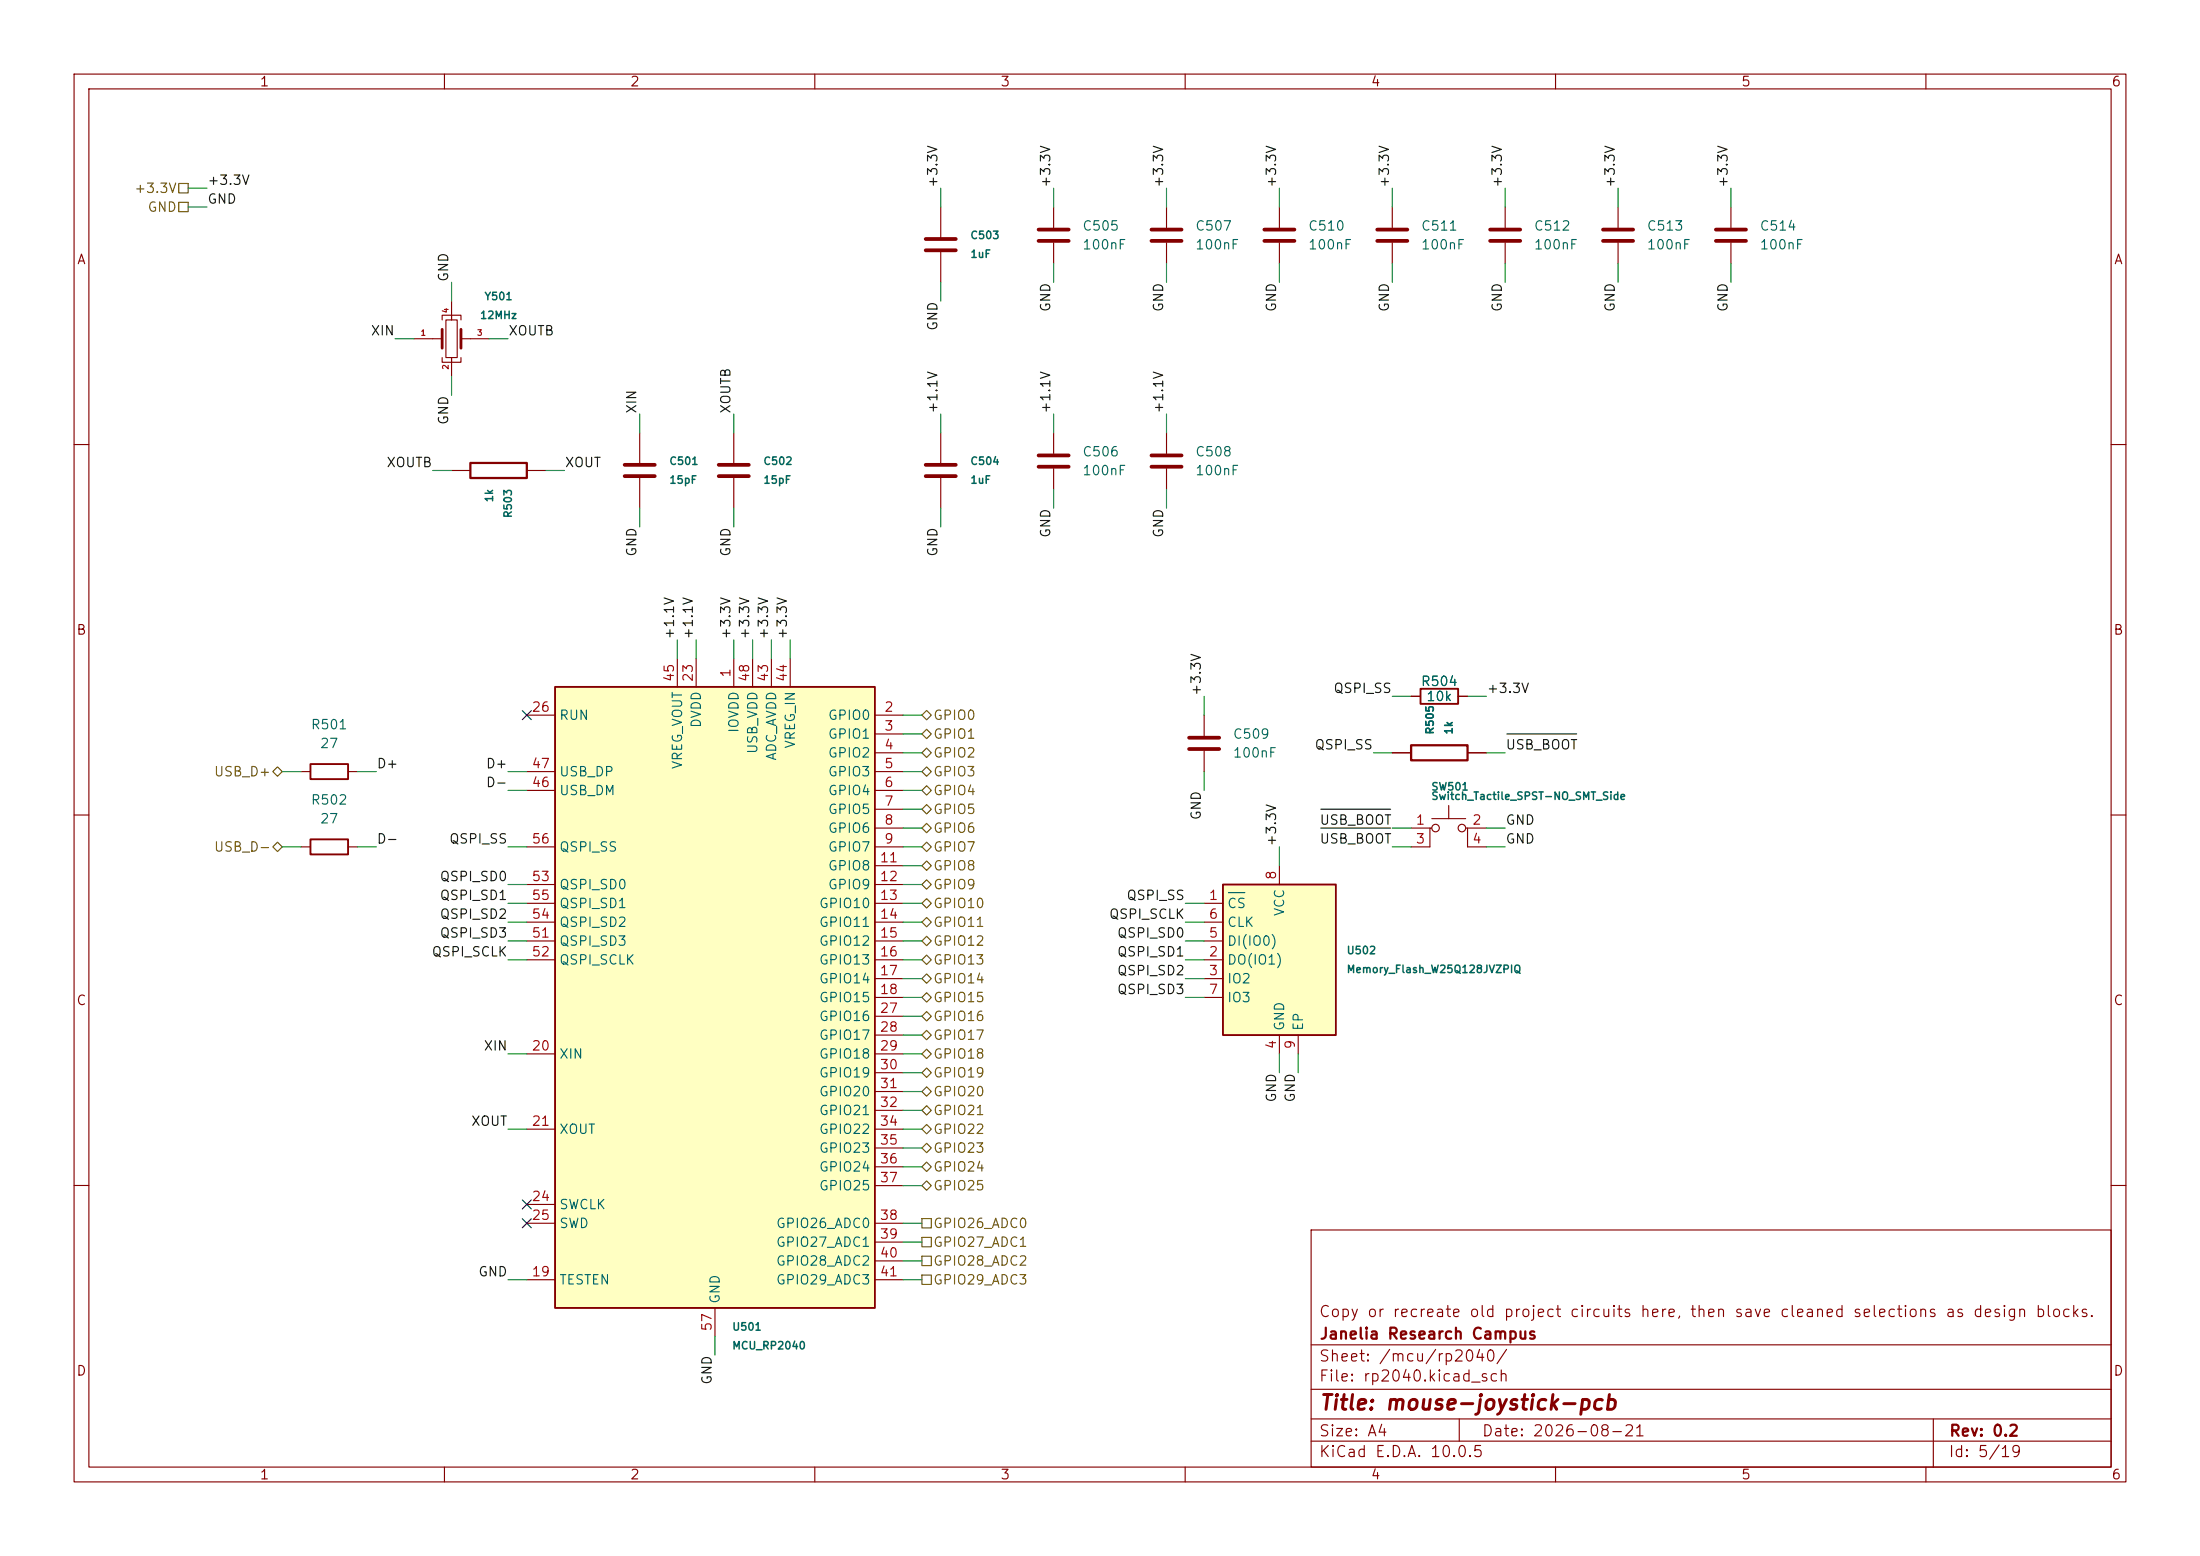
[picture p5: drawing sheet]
<svg xmlns="http://www.w3.org/2000/svg" width="297mm" height="210mm" viewBox="0 0 297 210" stroke-linecap="round" stroke-linejoin="round" font-family="sans-serif">
<g fill="none" stroke="#840000" stroke-width=".15">
<path d="M10 10h277v190h-277zM12 12h273v186h-273zM60 10v2M110 10v2M160 10v2M210 10v2M260 10v2M142.2 27.9v2.8M142.2 32.8v2.8M99.1 58.4v4.3M10 60h2M99.1 64.3v4.3"/>
<path d="M285 60h2M10 110h2M285 110h2M10 160h2M177 166h108v32h-108zM285 160h2M60 198v2M110 198v2M160 198v2M177 194.5h108M177 191.5h108M177 187.5h108"/>
<path d="M177 181.5h108M197 191.5v3M210 198v2M260 198v2M261 191.5v6.5"/>
</g>
<path d="M140.2 31h4.1M140.2 32.5h4.1M97 62.7h4.1M97 64.3h4.1" fill="none" stroke="#840000" stroke-width=".51"/>
<path d="M74.9 92.7h43.2v83.8h-43.2z" fill="#ffffc2"/>
<path d="M74.9 92.7h43.2v83.8h-43.2z" fill="none" stroke="#840000" stroke-width=".25"/>
<g fill="none" stroke="#840000" stroke-width=".15">
<path d="M71.1 96.5h3.8M91.4 88.9v3.8M94 88.9v3.8M99.1 88.9v3.8M101.6 88.9v3.8M104.1 88.9v3.8M106.7 88.9v3.8M118.1 96.5h3.8M118.1 99.1h3.8M71.1 104.1h3.8M71.1 106.7h3.8M71.1 114.3h3.8"/>
<path d="M71.1 119.4h3.8M118.1 101.6h3.8M118.1 104.1h3.8M118.1 106.7h3.8M118.1 109.2h3.8M118.1 111.8h3.8M118.1 114.3h3.8M118.1 116.8h3.8M118.1 119.4h3.8M71.1 121.9h3.8M71.1 124.5h3.8M71.1 127h3.8"/>
<path d="M71.1 129.5h3.8M118.1 121.9h3.8M118.1 124.5h3.8M118.1 127h3.8M118.1 129.5h3.8M118.1 132.1h3.8M118.1 134.6h3.8M118.1 137.2h3.8M118.1 139.7h3.8M71.1 142.2h3.8M71.1 152.4h3.8M118.1 142.2h3.8"/>
<path d="M118.1 152.4h3.8M118.1 144.8h3.8M118.1 147.3h3.8M118.1 149.9h3.8M118.1 154.9h3.8M118.1 157.5h3.8M71.1 172.7h3.8M71.1 162.6h3.8M71.1 165.1h3.8M96.5 176.5v3.8M118.1 172.7h3.8M118.1 165.1h3.8"/>
<path d="M118.1 160h3.8M118.1 167.6h3.8M118.1 170.2h3.8"/>
</g>
<path d="M165.1 119.4h15.2v20.3h-15.2z" fill="#ffffc2"/>
<path d="M191.8 93h5v2h-5zM41.9 113.3h5.1v2h-5.1zM41.9 103.1h5.1v2.1h-5.1zM165.1 119.4h15.2v20.3h-15.2z" fill="none" stroke="#840000" stroke-width=".25"/>
<g fill="none" stroke="#840000" stroke-width=".15">
<path d="M127 27.9v4.4M127 33.8v4.3M157.5 27.9v2.8M157.5 32.8v2.8M172.7 27.9v2.8M172.7 32.8v2.8M188 27.9v2.8M188 32.8v2.8M203.2 27.9v2.8M203.2 32.8v2.8M218.4 27.9v2.8M218.4 32.8v2.8"/>
<path d="M233.7 27.9v2.8M233.7 32.8v2.8M55.9 45.7h3.8M59.7 43.2v-.7h2.5v.7M59.7 48.3v.6h2.5v-.6M60.2 43.2h1.5v5.1h-1.5zM61 40.6v2.6M61 48.3v2.5M62.2 45.7h3.8M86.4 58.4v4.3M127 58.4v4.3M142.2 58.4v2.8"/>
<path d="M157.5 58.4v2.8M61 63.5h2.5M71.1 63.5h2.6M86.4 64.3v4.3M127 64.3v4.3M142.2 63.2v2.8M157.5 63.2v2.8M162.6 96.5v2.8M190.5 94h1.3M196.8 94h1.3M40.6 114.3h1.3M40.6 104.1h1.3"/>
<path d="M47 114.3h1.3M47 104.1h1.3M162.6 101.3v2.8M172.7 116.8v2.6M188 101.6h2.5M190.5 111.8h2.5M193.3 111.8h-.3v2.5h-2.5M193.3 110.5h4.6M195.6 108.7v1.8M197.9 111.8h.2v2.5h2.6M198.1 101.6h2.6M198.1 111.8h2.6"/>
<path d="M162.6 121.9h2.5M162.6 129.5h2.5M162.6 132.1h2.5M162.6 127h2.5M162.6 124.5h2.5M162.6 134.6h2.5M172.7 139.7v2.5M175.3 139.7v2.5"/>
<circle cx="193.8" cy="111.8" r=".51"/>
<circle cx="197.4" cy="111.8" r=".51"/>
</g>
<path d="M165.8 120.5h2.3" fill="none" stroke="#006464" stroke-width=".15"/>
<path d="M63.5 62.5h7.6v2h-7.6zM190.5 100.6h7.6v2h-7.6z" fill="none" stroke="#840000" stroke-width=".3"/>
<g fill="none" stroke="#840000" stroke-width=".51">
<path d="M125 32.3h4M125 33.8h4M155.4 31h4.1M155.4 32.5h4.1M170.7 31h4.1M170.7 32.5h4.1M185.9 31h4.1M185.9 32.5h4.1M201.2 31h4M201.2 32.5h4M216.4 31h4.1M216.4 32.5h4.1"/>
<path d="M231.6 31h4.1M231.6 32.5h4.1M84.3 62.7h4.1M84.3 64.3h4.1M125 62.7h4M125 64.3h4M140.2 61.5h4.1M140.2 63h4.1M155.4 61.5h4.1M155.4 63h4.1M160.5 99.6h4.1M160.5 101.1h4.1"/>
</g>
<path d="M59.7 44.5v2.5M62.2 44.5v2.5" fill="none" stroke="#840000" stroke-width=".38"/>
<g fill="none" stroke="#725600" stroke-width=".15">
<path d="M24.1 24.8h1.3v1.2h-1.3zM24.1 27.3h1.3v1.3h-1.3zM124.5 96.5l.6-.6 .6 .6-.6 .7zM125.1 98.4l.6 .7-.6 .6-.6-.6zM36.8 104.1l.7-.6 .6 .6-.6 .7zM36.8 114.3l.7-.6 .6 .6-.6 .6zM124.5 119.4l.6-.7 .6 .7-.6 .6zM124.5 116.8l.6-.6 .6 .6-.6 .7zM124.5 101.6l.6-.6 .6 .6-.6 .6zM124.5 106.7l.6-.7 .6 .7-.6 .6zM124.5 104.1l.6-.6 .6 .6-.6 .7zM124.5 109.2l.6-.6 .6 .6-.6 .7z"/>
<path d="M124.5 114.3l.6-.6 .6 .6-.6 .6zM125.1 111.1l.6 .7-.6 .6-.6-.6zM124.5 137.2l.6-.7 .6 .7-.6 .6zM124.5 134.6l.6-.6 .6 .6-.6 .7zM124.5 124.5l.6-.7 .6 .7-.6 .6zM124.5 139.7l.6-.6 .6 .6-.6 .6zM124.5 127l.6-.6 .6 .6-.6 .6zM124.5 129.5l.6-.6 .6 .6-.6 .7zM125.1 131.4l.6 .7-.6 .6-.6-.6zM125.1 121.3l.6 .6-.6 .7-.6-.7zM124.5 147.3l.6-.6 .6 .6-.6 .7zM124.5 157.5l.6-.7 .6 .7-.6 .6z"/>
<path d="M124.5 144.8l.6-.7 .6 .7-.6 .6zM124.5 149.9l.6-.7 .6 .7-.6 .6zM124.5 152.4l.6-.6 .6 .6-.6 .6zM124.5 154.9l.6-.6 .6 .6-.6 .7zM125.1 141.6l.6 .6-.6 .7-.6-.7zM124.5 167h1.2v1.3h-1.2zM124.5 169.5h1.2v1.3h-1.2zM124.5 164.5h1.2v1.2h-1.2zM124.5 172.1h1.2v1.3h-1.2zM124.5 160l.6-.6 .6 .6-.6 .7z"/>
</g>
<path d="M203.4 99.1h9.4M178.3 109.2h9.4M178.3 111.8h9.4" fill="none" stroke="#0f0f0f" stroke-width=".15"/>
<g fill="none" stroke="#009600" stroke-width=".15">
<path d="M25.4 25.4h2.5M25.4 27.9h2.5M61 38.1v2.5M127 25.4v2.5M127 38.1v2.5M142.2 25.4v2.5M142.2 35.6v2.5M157.5 25.4v2.5M157.5 35.6v2.5M172.7 25.4v2.5M172.7 35.6v2.5M188 25.4v2.5"/>
<path d="M188 35.6v2.5M203.2 25.4v2.5M203.2 35.6v2.5M218.4 25.4v2.5M218.4 35.6v2.5M233.7 25.4v2.5M233.7 35.6v2.5M53.3 45.7h2.6M61 50.8v2.5M66 45.7h2.6M86.4 55.9v2.5M99.1 55.9v2.5"/>
<path d="M127 55.9v2.5M142.2 55.9v2.5M157.5 55.9v2.5M58.4 63.5h2.6M73.7 63.5h2.5M86.4 68.6v2.5M99.1 68.6v2.5M127 68.6v2.5M142.2 66v2.6M157.5 66v2.6M91.4 86.4v2.5M94 86.4v2.5"/>
<path d="M99.1 86.4v2.5M101.6 86.4v2.5M104.1 86.4v2.5M106.7 86.4v2.5M121.9 99.1h2.6M121.9 96.5h2.6M162.6 94v2.5M188 94h2.5M198.1 94h2.6M38.1 114.3h2.5M38.1 104.1h2.5M48.3 114.3h2.5"/>
<path d="M48.3 104.1h2.5M68.6 114.3h2.5M68.6 119.4h2.5M68.6 106.7h2.5M68.6 104.1h2.5M121.9 114.3h2.6M121.9 119.4h2.6M121.9 106.7h2.6M121.9 101.6h2.6M121.9 111.8h2.6M121.9 109.2h2.6M121.9 104.1h2.6"/>
<path d="M121.9 116.8h2.6M162.6 104.1v2.6M172.7 114.3v2.5M185.4 101.6h2.6M188 114.3h2.5M188 111.8h2.5M200.7 114.3h2.5M200.7 101.6h2.5M200.7 111.8h2.5M68.6 121.9h2.5M68.6 124.5h2.5M68.6 127h2.5"/>
<path d="M68.6 129.5h2.5M121.9 121.9h2.6M121.9 124.5h2.6M121.9 127h2.6M121.9 129.5h2.6M121.9 134.6h2.6M121.9 132.1h2.6M121.9 139.7h2.6M121.9 137.2h2.6M160 121.9h2.6M160 124.5h2.6M160 127h2.6"/>
<path d="M160 129.5h2.6M160 134.6h2.6M160 132.1h2.6M68.6 142.2h2.5M68.6 152.4h2.5M121.9 142.2h2.6M121.9 152.4h2.6M121.9 154.9h2.6M121.9 147.3h2.6M121.9 144.8h2.6M121.9 149.9h2.6M121.9 157.5h2.6"/>
<path d="M172.7 142.2v2.6M175.3 142.2v2.6M68.6 172.7h2.5M121.9 172.7h2.6M121.9 160h2.6M121.9 165.1h2.6M121.9 170.2h2.6M121.9 167.6h2.6M96.5 180.3v2.6"/>
</g>
<path d="M70.5 95.9l1.2 1.2M71.7 95.9l-1.2 1.2M70.5 164.5l1.2 1.2M70.5 162l1.2 1.2M71.7 164.5l-1.2 1.2M71.7 162l-1.2 1.2" fill="none" stroke="#000084" stroke-width=".15"/>
<text font-size="2" fill="#840000" x="178" y="190.8">Title: mouse-joystick-pcb</text>
<g font-size="1.5" fill="#840000">
<text x="178" y="178.1">Copy or recreate old project circuits here, then save cleaned selections as design blocks.</text>
<text x="178" y="184.1">Sheet: /mcu/rp2040/</text>
<text x="178" y="181.1">Janelia Research Campus</text>
<text x="178" y="186.8">File: rp2040.kicad_sch</text>
<text x="178" y="197">KiCad E.D.A. 10.0.5</text>
<text x="178" y="194.2">Size: A4</text>
<text x="200" y="194.2">Date: 2026-08-21</text>
<text x="263" y="197">Id: 5/19</text>
<text x="263" y="194.2">Rev: 0.2</text>
</g>
<g font-size="1.3" fill="#840000">
<text x="35" y="12">1</text>
<text x="85" y="12">2</text>
<text x="135" y="12">3</text>
<text x="185" y="12">4</text>
<text x="235" y="12">5</text>
<text x="285" y="12">6</text>
<text x="10.3" y="36">A</text>
<text x="285.3" y="36">A</text>
<text x="10.2" y="86">B</text>
<text x="285.2" y="86">B</text>
<text x="10.2" y="136">C</text>
<text x="285.2" y="136">C</text>
<text x="10.2" y="186">D</text>
<text x="285.2" y="186">D</text>
<text x="35" y="200">1</text>
<text x="85" y="200">2</text>
<text x="135" y="200">3</text>
<text x="185" y="200">4</text>
<text x="235" y="200">5</text>
<text x="285" y="200">6</text>
</g>
<g font-size="1.3" fill="#725600">
<text x="18" y="26.4">+3.3V</text>
<text x="19.8" y="28.9">GND</text>
<text x="125.9" y="97.5">GPIO0</text>
<text x="125.9" y="100">GPIO1</text>
<text x="28.8" y="105.1">USB_D+</text>
<text x="125.9" y="102.6">GPIO2</text>
<text x="125.9" y="107.6">GPIO4</text>
<text x="125.9" y="105.1">GPIO3</text>
<text x="125.9" y="112.7">GPIO6</text>
<text x="125.9" y="110.2">GPIO5</text>
<text x="28.8" y="115.3">USB_D-</text>
<text x="125.9" y="117.8">GPIO8</text>
<text x="125.9" y="115.3">GPIO7</text>
<text x="125.9" y="120.3">GPIO9</text>
<text x="125.9" y="125.4">GPIO11</text>
<text x="125.9" y="122.9">GPIO10</text>
<text x="125.9" y="128">GPIO12</text>
<text x="125.9" y="130.5">GPIO13</text>
<text x="125.9" y="135.6">GPIO15</text>
<text x="125.9" y="133">GPIO14</text>
<text x="125.9" y="138.1">GPIO16</text>
<text x="125.9" y="140.7">GPIO17</text>
<text x="125.9" y="143.2">GPIO18</text>
<text x="125.9" y="148.3">GPIO20</text>
<text x="125.9" y="145.7">GPIO19</text>
<text x="125.9" y="150.8">GPIO21</text>
<text x="125.9" y="153.4">GPIO22</text>
<text x="125.9" y="155.9">GPIO23</text>
<text x="125.9" y="158.4">GPIO24</text>
<text x="125.9" y="161">GPIO25</text>
<text x="125.9" y="166.1">GPIO26_ADC0</text>
<text x="125.9" y="168.6">GPIO27_ADC1</text>
<text x="125.9" y="171.1">GPIO28_ADC2</text>
<text x="125.9" y="173.7">GPIO29_ADC3</text>
</g>
<g font-size="1.3" fill="#0f0f0f">
<text x="27.9" y="25.3">+3.3V</text>
<text x="27.9" y="27.8">GND</text>
<text x="126.9" y="25.4" transform="rotate(-90 126.9 25.4)">+3.3V</text>
<text x="142.1" y="25.4" transform="rotate(-90 142.1 25.4)">+3.3V</text>
<text x="157.4" y="25.4" transform="rotate(-90 157.4 25.4)">+3.3V</text>
<text x="172.6" y="25.4" transform="rotate(-90 172.6 25.4)">+3.3V</text>
<text x="187.8" y="25.4" transform="rotate(-90 187.8 25.4)">+3.3V</text>
<text x="203.1" y="25.4" transform="rotate(-90 203.1 25.4)">+3.3V</text>
<text x="218.3" y="25.4" transform="rotate(-90 218.3 25.4)">+3.3V</text>
<text x="233.6" y="25.4" transform="rotate(-90 233.6 25.4)">+3.3V</text>
<text x="60.8" y="38.1" transform="rotate(-90 60.8 38.1)">GND</text>
<text x="50" y="45.6">XIN</text>
<text x="68.6" y="45.6">XOUTB</text>
<text x="126.9" y="44.7" transform="rotate(-90 126.9 44.7)">GND</text>
<text x="142.1" y="42.2" transform="rotate(-90 142.1 42.2)">GND</text>
<text x="157.4" y="42.2" transform="rotate(-90 157.4 42.2)">GND</text>
<text x="172.6" y="42.2" transform="rotate(-90 172.6 42.2)">GND</text>
<text x="187.8" y="42.2" transform="rotate(-90 187.8 42.2)">GND</text>
<text x="203.1" y="42.2" transform="rotate(-90 203.1 42.2)">GND</text>
<text x="218.3" y="42.2" transform="rotate(-90 218.3 42.2)">GND</text>
<text x="233.6" y="42.2" transform="rotate(-90 233.6 42.2)">GND</text>
<text x="60.8" y="57.4" transform="rotate(-90 60.8 57.4)">GND</text>
<text x="86.2" y="55.9" transform="rotate(-90 86.2 55.9)">XIN</text>
<text x="98.9" y="55.9" transform="rotate(-90 98.9 55.9)">XOUTB</text>
<text x="126.9" y="55.9" transform="rotate(-90 126.9 55.9)">+1.1V</text>
<text x="142.1" y="55.9" transform="rotate(-90 142.1 55.9)">+1.1V</text>
<text x="157.4" y="55.9" transform="rotate(-90 157.4 55.9)">+1.1V</text>
<text x="52.1" y="63.4">XOUTB</text>
<text x="76.2" y="63.4">XOUT</text>
<text x="86.2" y="75.2" transform="rotate(-90 86.2 75.2)">GND</text>
<text x="98.9" y="75.2" transform="rotate(-90 98.9 75.2)">GND</text>
<text x="126.9" y="75.2" transform="rotate(-90 126.9 75.2)">GND</text>
<text x="142.1" y="72.7" transform="rotate(-90 142.1 72.7)">GND</text>
<text x="157.4" y="72.7" transform="rotate(-90 157.4 72.7)">GND</text>
<text x="91.3" y="86.4" transform="rotate(-90 91.3 86.4)">+1.1V</text>
<text x="93.9" y="86.4" transform="rotate(-90 93.9 86.4)">+1.1V</text>
<text x="98.9" y="86.4" transform="rotate(-90 98.9 86.4)">+3.3V</text>
<text x="101.5" y="86.4" transform="rotate(-90 101.5 86.4)">+3.3V</text>
<text x="104" y="86.4" transform="rotate(-90 104 86.4)">+3.3V</text>
<text x="106.6" y="86.4" transform="rotate(-90 106.6 86.4)">+3.3V</text>
<text x="162.4" y="94" transform="rotate(-90 162.4 94)">+3.3V</text>
<text x="179.9" y="93.9">QSPI_SS</text>
<text x="200.6" y="93.9">+3.3V</text>
<text x="177.4" y="101.5">QSPI_SS</text>
<text x="203.2" y="101.5">USB_BOOT</text>
<text x="50.8" y="104">D+</text>
<text x="65.5" y="104">D+</text>
<text x="65.5" y="106.6">D-</text>
<text x="162.4" y="110.8" transform="rotate(-90 162.4 110.8)">GND</text>
<text x="178.1" y="111.6">USB_BOOT</text>
<text x="203.2" y="111.6">GND</text>
<text x="50.8" y="114.2">D-</text>
<text x="59.3" y="119.3">QSPI_SD0</text>
<text x="60.6" y="114.2">QSPI_SS</text>
<text x="172.6" y="114.3" transform="rotate(-90 172.6 114.3)">+3.3V</text>
<text x="178.1" y="114.2">USB_BOOT</text>
<text x="203.2" y="114.2">GND</text>
<text x="59.3" y="121.8">QSPI_SD1</text>
<text x="59.3" y="124.3">QSPI_SD2</text>
<text x="149.6" y="124.3">QSPI_SCLK</text>
<text x="152" y="121.8">QSPI_SS</text>
<text x="58.2" y="129.4">QSPI_SCLK</text>
<text x="59.3" y="126.9">QSPI_SD3</text>
<text x="150.7" y="129.4">QSPI_SD1</text>
<text x="150.7" y="132">QSPI_SD2</text>
<text x="150.7" y="126.9">QSPI_SD0</text>
<text x="150.7" y="134.5">QSPI_SD3</text>
<text x="65.2" y="142.1">XIN</text>
<text x="172.6" y="148.9" transform="rotate(-90 172.6 148.9)">GND</text>
<text x="175.1" y="148.9" transform="rotate(-90 175.1 148.9)">GND</text>
<text x="63.5" y="152.3">XOUT</text>
<text x="64.5" y="172.6">GND</text>
<text x="96.4" y="187" transform="rotate(-90 96.4 187)">GND</text>
</g>
<g font-size="1.3" fill="#006464">
<text x="146" y="31.4">C505</text>
<text x="146" y="34">100nF</text>
<text x="161.3" y="31.4">C507</text>
<text x="161.3" y="34">100nF</text>
<text x="176.5" y="31.4">C510</text>
<text x="176.5" y="34">100nF</text>
<text x="191.8" y="31.4">C511</text>
<text x="191.8" y="34">100nF</text>
<text x="207" y="31.4">C512</text>
<text x="207" y="34">100nF</text>
<text x="222.2" y="31.4">C513</text>
<text x="222.2" y="34">100nF</text>
<text x="237.5" y="31.4">C514</text>
<text x="237.5" y="34">100nF</text>
<text x="146" y="61.9">C506</text>
<text x="146" y="64.5">100nF</text>
<text x="161.3" y="61.9">C508</text>
<text x="161.3" y="64.5">100nF</text>
<text x="191.7" y="92.9">R504</text>
<text x="192.5" y="94.9">10k</text>
<text x="41.9" y="98.8">R501</text>
<text x="43.1" y="101.3">27</text>
<text x="75.4" y="97.5">RUN</text>
<text x="94.9" y="98.3" transform="rotate(-90 94.9 98.3)">DVDD</text>
<text x="100" y="99" transform="rotate(-90 100 99)">IOVDD</text>
<text x="102.6" y="101.9" transform="rotate(-90 102.6 101.9)">USB_VDD</text>
<text x="107.6" y="101.1" transform="rotate(-90 107.6 101.1)">VREG_IN</text>
<text x="111.7" y="97.5">GPIO0</text>
<text x="111.7" y="100">GPIO1</text>
<text x="166.4" y="100">C509</text>
<text x="75.4" y="107.6">USB_DM</text>
<text x="75.4" y="105.1">USB_DP</text>
<text x="92.4" y="103.9" transform="rotate(-90 92.4 103.9)">VREG_VOUT</text>
<text x="105.1" y="102.8" transform="rotate(-90 105.1 102.8)">ADC_AVDD</text>
<text x="111.7" y="102.6">GPIO2</text>
<text x="111.7" y="105.1">GPIO3</text>
<text x="111.7" y="107.6">GPIO4</text>
<text x="166.4" y="102.6">100nF</text>
<text x="41.9" y="108.9">R502</text>
<text x="43.1" y="111.5">27</text>
<text x="111.7" y="110.2">GPIO5</text>
<text x="111.7" y="112.7">GPIO6</text>
<text x="75.4" y="115.3">QSPI_SS</text>
<text x="111.7" y="115.3">GPIO7</text>
<text x="111.7" y="117.8">GPIO8</text>
<text x="75.4" y="120.3">QSPI_SD0</text>
<text x="75.4" y="125.4">QSPI_SD2</text>
<text x="75.4" y="122.9">QSPI_SD1</text>
<text x="110.5" y="122.9">GPIO10</text>
<text x="110.5" y="125.4">GPIO11</text>
<text x="111.7" y="120.3">GPIO9</text>
<text x="165.6" y="122.9">CS</text>
<text x="165.6" y="125.4">CLK</text>
<text x="173.7" y="123.7" transform="rotate(-90 173.7 123.7)">VCC</text>
<text x="75.4" y="128">QSPI_SD3</text>
<text x="75.4" y="130.5">QSPI_SCLK</text>
<text x="110.5" y="128">GPIO12</text>
<text x="110.5" y="130.5">GPIO13</text>
<text x="165.6" y="130.5">DO(IO1)</text>
<text x="165.6" y="128">DI(IO0)</text>
<text x="110.5" y="133">GPIO14</text>
<text x="110.5" y="135.6">GPIO15</text>
<text x="165.6" y="133">IO2</text>
<text x="165.6" y="135.6">IO3</text>
<text x="75.4" y="143.2">XIN</text>
<text x="110.5" y="138.1">GPIO16</text>
<text x="110.5" y="140.7">GPIO17</text>
<text x="110.5" y="143.2">GPIO18</text>
<text x="173.7" y="139.2" transform="rotate(-90 173.7 139.2)">GND</text>
<text x="176.2" y="139.2" transform="rotate(-90 176.2 139.2)">EP</text>
<text x="110.5" y="145.7">GPIO19</text>
<text x="110.5" y="148.3">GPIO20</text>
<text x="75.4" y="153.4">XOUT</text>
<text x="110.5" y="150.8">GPIO21</text>
<text x="110.5" y="153.4">GPIO22</text>
<text x="110.5" y="155.9">GPIO23</text>
<text x="110.5" y="158.4">GPIO24</text>
<text x="110.5" y="161">GPIO25</text>
<text x="75.4" y="163.5">SWCLK</text>
<text x="75.4" y="166.1">SWD</text>
<text x="104.7" y="166.1">GPIO26_ADC0</text>
<text x="75.4" y="173.7">TESTEN</text>
<text x="104.7" y="168.6">GPIO27_ADC1</text>
<text x="104.7" y="171.1">GPIO28_ADC2</text>
<text x="104.7" y="173.7">GPIO29_ADC3</text>
<text x="97.5" y="176" transform="rotate(-90 97.5 176)">GND</text>
</g>
<g font-size="1.3" fill="#a90000">
<text x="91.3" y="92.1" transform="rotate(-90 91.3 92.1)">45</text>
<text x="93.8" y="92.1" transform="rotate(-90 93.8 92.1)">23</text>
<text x="98.9" y="91.5" transform="rotate(-90 98.9 91.5)">1</text>
<text x="101.5" y="92.1" transform="rotate(-90 101.5 92.1)">48</text>
<text x="104" y="92.1" transform="rotate(-90 104 92.1)">43</text>
<text x="106.5" y="92.1" transform="rotate(-90 106.5 92.1)">44</text>
<text x="71.7" y="96.4">26</text>
<text x="119.3" y="96.4">2</text>
<text x="119.3" y="98.9">3</text>
<text x="119.3" y="101.5">4</text>
<text x="71.7" y="106.5">46</text>
<text x="71.7" y="104">47</text>
<text x="119.3" y="104">5</text>
<text x="119.3" y="106.5">6</text>
<text x="119.3" y="109.1">7</text>
<text x="119.3" y="111.6">8</text>
<text x="191" y="111.6">1</text>
<text x="198.7" y="111.6">2</text>
<text x="71.7" y="119.2">53</text>
<text x="71.7" y="114.2">56</text>
<text x="118.7" y="116.7">11</text>
<text x="118.7" y="119.2">12</text>
<text x="119.3" y="114.2">9</text>
<text x="172.6" y="118.8" transform="rotate(-90 172.6 118.8)">8</text>
<text x="191" y="114.2">3</text>
<text x="198.7" y="114.2">4</text>
<text x="71.7" y="124.3">54</text>
<text x="71.7" y="121.8">55</text>
<text x="118.7" y="121.8">13</text>
<text x="118.7" y="124.3">14</text>
<text x="163.1" y="121.8">1</text>
<text x="163.1" y="124.3">6</text>
<text x="71.7" y="126.9">51</text>
<text x="71.7" y="129.4">52</text>
<text x="118.7" y="126.9">15</text>
<text x="118.7" y="129.4">16</text>
<text x="118.7" y="131.9">17</text>
<text x="163.1" y="129.4">2</text>
<text x="163.1" y="131.9">3</text>
<text x="163.1" y="126.9">5</text>
<text x="118.7" y="134.5">18</text>
<text x="118.7" y="137">27</text>
<text x="163.1" y="134.5">7</text>
<text x="71.7" y="142.1">20</text>
<text x="118.7" y="139.6">28</text>
<text x="118.7" y="142.1">29</text>
<text x="172.6" y="141.7" transform="rotate(-90 172.6 141.7)">4</text>
<text x="175.1" y="141.7" transform="rotate(-90 175.1 141.7)">9</text>
<text x="118.7" y="144.6">30</text>
<text x="118.7" y="147.2">31</text>
<text x="118.7" y="149.7">32</text>
<text x="71.7" y="152.3">21</text>
<text x="118.7" y="152.3">34</text>
<text x="118.7" y="154.8">35</text>
<text x="118.7" y="157.3">36</text>
<text x="118.7" y="159.9">37</text>
<text x="71.7" y="162.4">24</text>
<text x="71.7" y="165">25</text>
<text x="118.7" y="165">38</text>
<text x="118.7" y="167.5">39</text>
<text x="71.7" y="172.6">19</text>
<text x="118.7" y="170">40</text>
<text x="118.7" y="172.6">41</text>
<text x="96.4" y="179.8" transform="rotate(-90 96.4 179.8)">57</text>
</g>
<g font-size="1" fill="#006464">
<text x="130.9" y="32.5">C503</text>
<text x="130.9" y="35.1">1uF</text>
<text x="65.3" y="40.8">Y501</text>
<text x="64.7" y="43.3">12MHz</text>
<text x="90.3" y="63">C501</text>
<text x="90.3" y="65.5">15pF</text>
<text x="103" y="63">C502</text>
<text x="103" y="65.5">15pF</text>
<text x="130.9" y="63">C504</text>
<text x="130.9" y="65.5">1uF</text>
<text x="66.8" y="67.9" transform="rotate(-90 66.8 67.9)">1k</text>
<text x="69.3" y="70" transform="rotate(-90 69.3 70)">R503</text>
<text x="193.8" y="99.2" transform="rotate(-90 193.8 99.2)">R505</text>
<text x="196.3" y="99.2" transform="rotate(-90 196.3 99.2)">1k</text>
<text x="193.1" y="106.9">SW501</text>
<text x="193.1" y="108.2">Switch_Tactile_SPST-NO_SMT_Side</text>
<text x="181.7" y="129">U502</text>
<text x="181.7" y="131.6">Memory_Flash_W25Q128JVZPIQ</text>
<text x="98.8" y="179.8">U501</text>
<text x="98.8" y="182.4">MCU_RP2040</text>
</g>
<g font-size=".8" fill="#a90000">
<text x="56.7" y="45.5">1</text>
<text x="60.7" y="42.3" transform="rotate(-90 60.7 42.3)">4</text>
<text x="64.3" y="45.5">3</text>
<text x="60.7" y="50" transform="rotate(-90 60.7 50)">2</text>
</g>
</svg>
